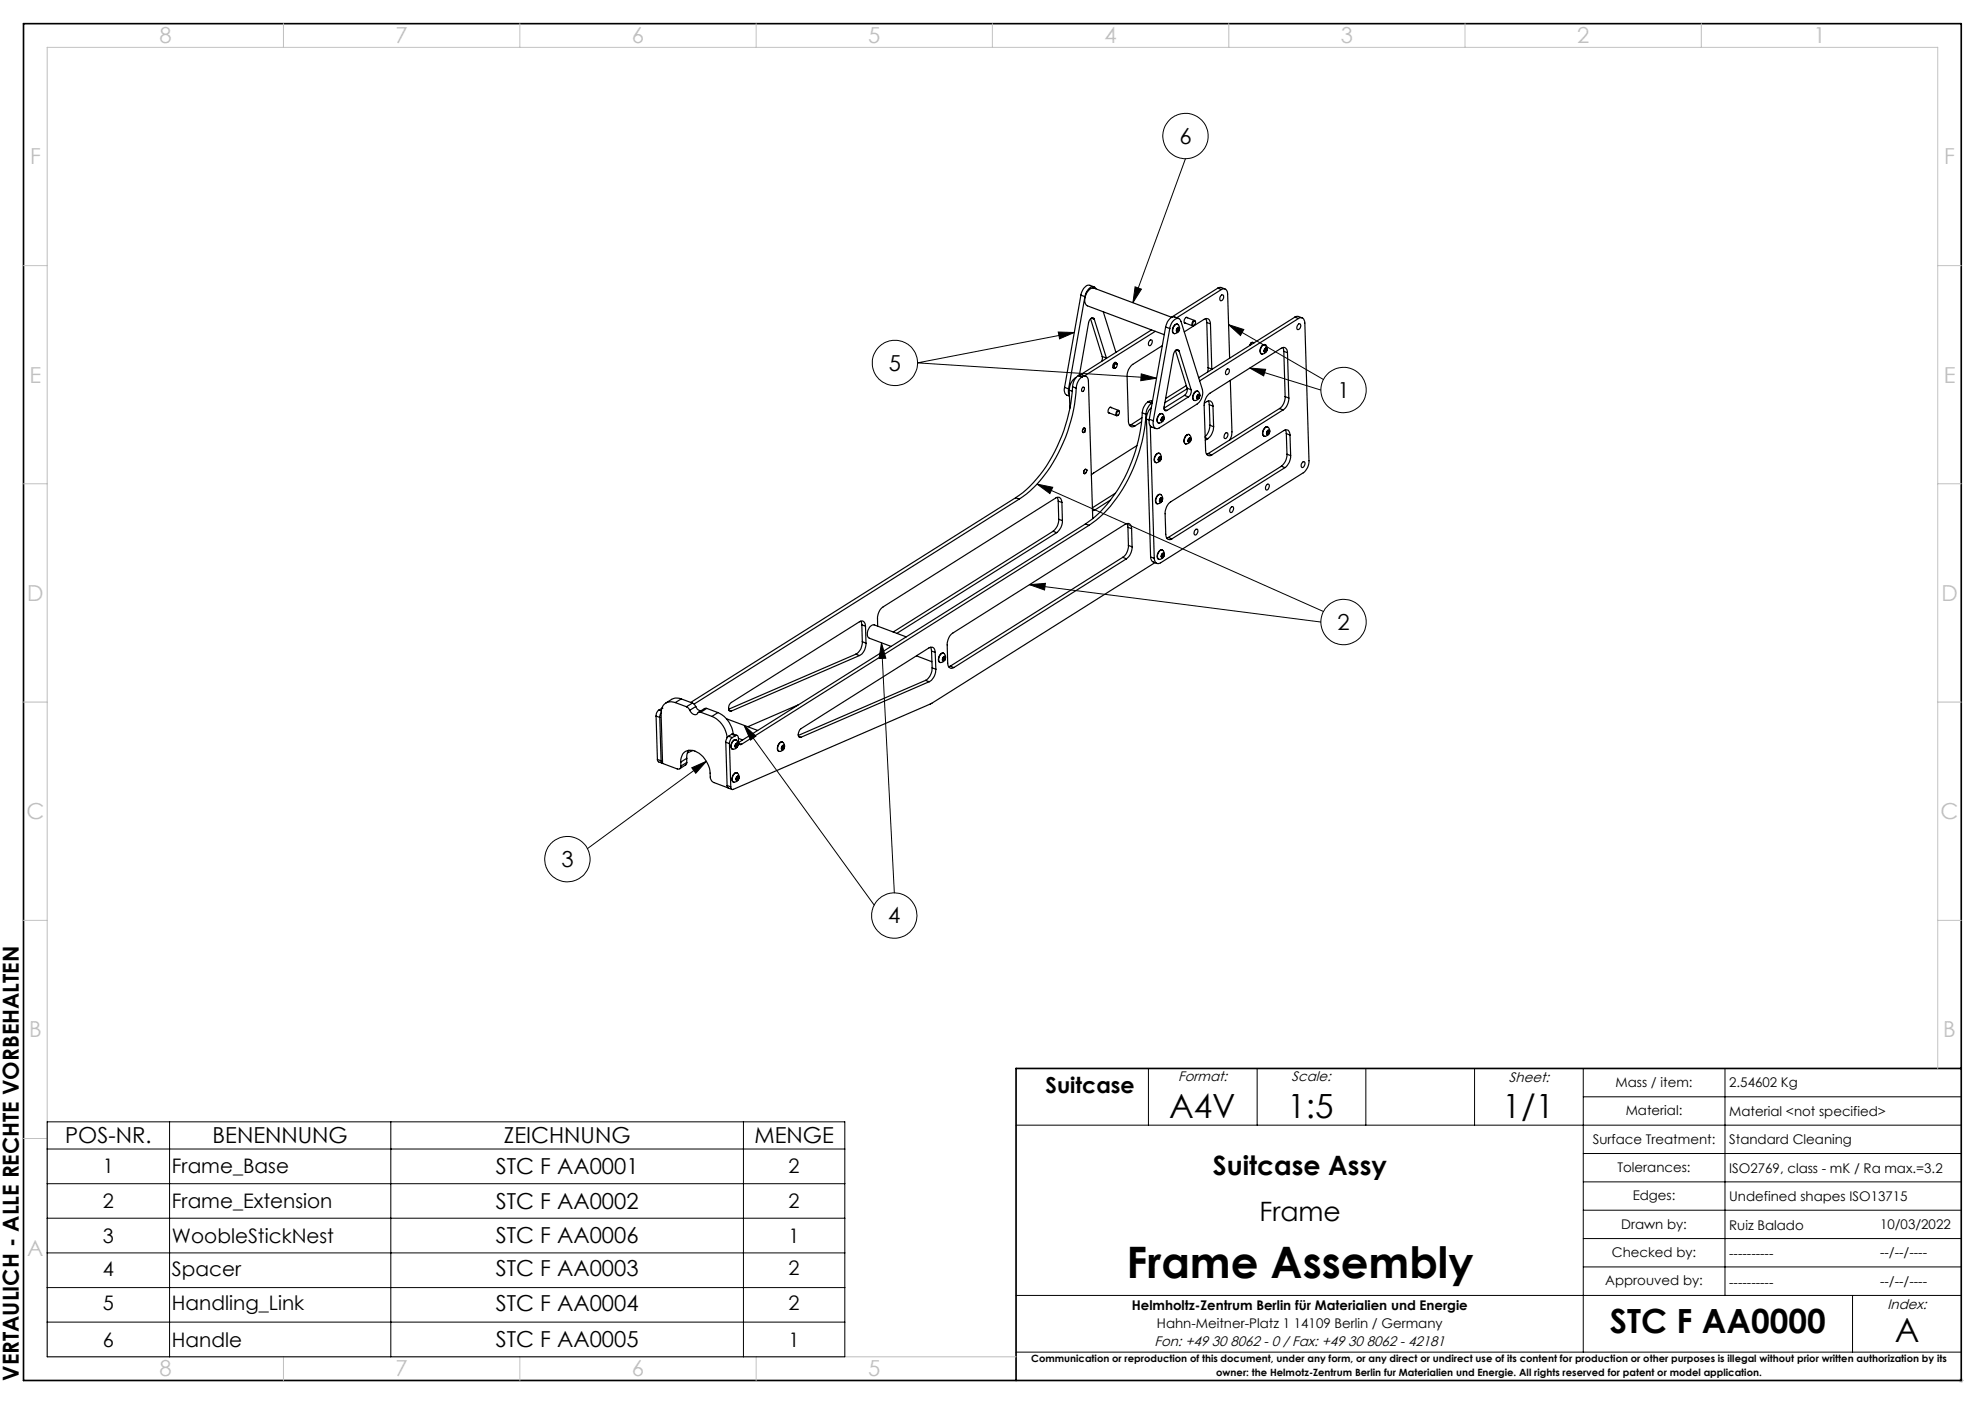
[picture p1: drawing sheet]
<svg xmlns="http://www.w3.org/2000/svg" width="420mm" height="297mm" viewBox="0 0 420 297" stroke-linecap="round" stroke-linejoin="round" font-family="sans-serif">
<g fill="none" stroke="#c0c0c0" stroke-width=".21">
<path d="M60 5v5M110 5v5M160 5v5M210 5v5M260 5v5M310 5v5M360 5v5M5 56.2h5M410 56.2h5M5 102.3h5M410 102.3h5M5 148.5h5"/>
<path d="M410 148.5h5M5 194.7h5M410 194.7h5M410 226v-216h-400v277h205M5 240.8h5M60 287v5M110 287v5M160 287v5M414.5 292h1M414.6 291.7l.7 .7M415 291.5v1M415.3 291.7l-.7 .7"/>
</g>
<g fill="none" stroke="#000" stroke-width=".21">
<path d="M250.8 33.6l-11.1 30.4M223.9 70.2l3.4 .1-3.1 1.4zM227.3 70.3l-33.2 6.5 50.6 3.2M240.2 60.7l1.3 .5-1.8 2.8zM241.5 79.1l3.2 .9-3.3 .5zM260 68.7l20 11.6M260 68.7l3.2 1-.7 1.3zM264.4 77.9l15.1 4.6M264.4 77.9l3.4 .2-.4 1.4zM219.4 102.4l60.6 27M219.4 102.4l3.3 .7-.6 1.3zM186.5 136l2.7 52.9"/>
<path d="M186.5 136l.9 3.2-1.4 .1zM217.8 123.7l61.7 7.9M217.8 123.7l3.4-.3-.2 1.4zM157.4 153.5l27.6 37.9M157.4 153.5l2.5 2.2-1.1 .9zM146.4 162.4l3.1-1.4-2.3 2.6zM149.5 161l-25.2 18.5M10 237.3h168.8v49.7h-168.8zM35.9 237.3v49.7M82.7 237.3v49.7M157.3 237.3v49.7M215 238h200"/>
<path d="M243 226v12M266 226v12M289 226v12M312 226v12M335 226v60M335 232h80M365 226v48M10 243.1h168.8M10 250.4h168.8M10 257.7h168.8M335 244h80M335 250h80"/>
<path d="M335 256h80M10 265h168.8M10 272.4h168.8M10 279.7h168.8M215 274h200M335 262h80M335 268h80M392 274v12M215 286h200"/>
<circle cx="250.8" cy="28.8" r="4.8"/>
<circle cx="189.4" cy="76.8" r="4.8"/>
<circle cx="284.3" cy="82.5" r="4.8"/>
<circle cx="284.3" cy="131.6" r="4.8"/>
<circle cx="120.1" cy="181.7" r="4.8"/>
<circle cx="189.2" cy="193.7" r="4.8"/>
</g>
<path d="M5 5h410v287h-410zM415 226h-200v66" fill="none" stroke="#000" stroke-width=".35"/>
<path d="M223.9 70.2l3.4 .1-3.1 1.4zM241.5 79.1l3.2 .9-3.3 .5zM240.2 60.7l1.3 .5-1.8 2.8zM264.4 77.9l3.4 .2-.4 1.4zM260 68.7l3.2 1-.7 1.3zM219.4 102.4l3.3 .7-.6 1.3zM217.8 123.7l3.4-.3-.2 1.4zM186.5 136l.9 3.2-1.4 .1zM157.4 153.5l2.5 2.2-1.1 .9zM146.4 162.4l3.1-1.4-2.3 2.6z" fill="#000"/>
<g fill="none" stroke="#000" stroke-width=".25">
<path d="M227.7 79.8l-.2 .2M228.1 79.5a2.86 2.86 0 0 0-1.2 2.3M228.1 79.5l.8 .3M228.2 79.4l.7-.1 .8 .3M228.2 79.4l.8 .3M228.2 79.4l-.1 .1M228.7 62.4l.9 .4M228.7 62.4l-3.5 19.5M228.9 79.8a3 3 0 0 0-1.2 2.3M229 79.7a.84 .84 0 0 1 1 0 .84 .84 0 0 1 .3 1l.9 29M229 79.7l-.1 .1M229.6 62.8l-3.5 19.5"/>
<path d="M230.8 67.4l2.4 8M230.9 67.3l.6 .2M231.5 60.7a1.62 1.62 0 0 0-1.5-.3l-.7 .6-.6 1.4M231.5 67.5v-.2a.87 .87 0 0 0-1.2 1l-1.9 11M231.5 67.5l2.6 8.2M231.9 61.1a.84 .84 0 0 0-.8-.5 .84 .84 0 0 0-.7 .5l-.6 .9-.2 .8M233.2 75.4l-.1 1.1M233.2 75.4l.9 .3M233.4 65.9l2.7 8.6M234.1 75.7v.1M235.9 76.7h.3a.67 .67 0 0 0-.7 .4 .67 .67 0 0 0 .2 .8h.1l-.3-.1M236 76.9h.2a.46 .46 0 0 1 .1 .6 .46 .46 0 0 1-.5 .2v-.5z"/>
<path d="M236.4 77.1l-.1-.2a.56 .56 0 0 0-.6 .3 .56 .56 0 0 0 .2 .7l.2-.2M243.2 72.1l.3-.2a.7 .7 0 0 1 .3 .7 .7 .7 0 0 1-.5 .5 .58 .58 0 0 1-.4-.5 .58 .58 0 0 1 .3-.5zM243.7 69.8l-15.1 9.5M244.4 70.1l-14.9 9.4M245.9 73.1l-6.2 4a3 3 0 0 0-1.2 2.5l.3 9.6a.88 .88 0 0 0 .3 .9 .88 .88 0 0 0 1 0M246.6 69.2l.9 .3M246.6 69.2l-3.4 19.5M247.5 69.5a2.01 2.01 0 0 1 1.9-2.1l.5 .6 4.5 14.4a3.1 3.1 0 0 1-1.1 3.1l-8 5a.83 .83 0 0 1-1 .1 .83 .83 0 0 1-.3-.9v-.7M247.5 69.5l-3.5 19.5M247.9 67.1l-16.4-6.1a2.25 2.25 0 0 0-2 2.5l.2 .8 .4 .4 16.2 6.1M248.6 68.8a.72 .72 0 0 1 .9 .1 .72 .72 0 0 1 0 .9 1.06 1.06 0 0 1-1.2 .7 1.46 1.46 0 0 1 .3-1.7zM248.7 74.2l2.5 7.9"/>
<path d="M248.8 74l.7 .3M249 69.9l.1 .3 .3-.2M249.1 69.9l.3 .1M249.1 69.9l-.1 .1M249.1 69.4l.1-.1a.45 .45 0 0 1 .4 .4 .45 .45 0 0 1-.3 .5h-.2l-.2-.1zM249.1 68.6a1.19 1.19 0 0 0-.7 2M249.1 69.7l-.1 .3M249.1 69.7v.2M249.2 69.4l-.1 .3M249.2 69.4l.3 .2M249.4 67.4l-.8-.3a2.15 2.15 0 0 0-2 2.1M249.5 74.3l-.4-.4-.3 .2-.5 .9-2 11.1a.5 .5 0 0 0 0 .6 .5 .5 0 0 0 .6 .1"/>
<path d="M249.5 74.3l2.5 8.1M249.5 69.6l-.1-.3-.3 .2-.1 .4M249.5 69.6l-.1 .4M250.6 68.3l1.7 .6M251 67.1l1.8 .7M251.3 67.2a.65 .65 0 0 0-.7 .3 .65 .65 0 0 0 0 .7l.3 .2M252.6 68l.2-.1a.46 .46 0 0 1 .1 .6 .46 .46 0 0 1-.5 .3v-.6zM252.9 68.1v-.2a.56 .56 0 0 0-.7 .3 .56 .56 0 0 0 .2 .7l.3-.1M255.1 67.4l.2 .8M255.3 68.2l.8 .3M255.3 68.2l.3 9.6M255.6 77.8l-.1 .9"/>
<path d="M255.6 77.8l.8 .3M256.1 68.5a.86 .86 0 0 0-.3-1 .86 .86 0 0 0-1 .1l-4.2 2.6M256.1 68.5l.3 9.6M256.4 78.1v.1M257.7 61l.5-.2 1 .3M257.7 61l.7 .2M257.7 61l-9.8 6.1M258.3 62.5l.2-.1a.52 .52 0 0 1 .5 .4 .52 .52 0 0 1-.3 .6l-.3 .2a.57 .57 0 0 1-.4-.5 .57 .57 0 0 1 .3-.6zM258.4 61.2a.86 .86 0 0 1 1 .1 .86 .86 0 0 1 .4 .9l.4 13.6M258.4 61.2l-9.4 6M259.5 78.2l.3-.2a.66 .66 0 0 1 .3 .8 .66 .66 0 0 1-.7 .4l-.1-.5zM264.8 72.5l-.3 .6"/>
<path d="M265.4 72.5h-.6l-.3 .6M267.1 73.1a.6 .6 0 0 1 .7 0 .6 .6 0 0 1 .3 .6 .95 .95 0 0 1-1.3 1l-.1-.7zM267.5 74.3l.1 .2 .3-.2M267.6 74.2l.3 .1M267.6 74.2l-.1 .1M267.7 74l-.2 .3M267.7 74l-.1 .2M267.7 72.9a1.17 1.17 0 0 0-1 .8 1.17 1.17 0 0 0 .2 1.2M267.7 73.8v.2M267.7 73.8l.4 .1M267.7 73.7v.1M267.8 73.6h.1a.53 .53 0 0 1 .2 .6 .53 .53 0 0 1-.6 .3v-.5z"/>
<path d="M268.1 73.9l-.2-.3-.3 .2-.1 .5M268.1 73.9l-.2 .4M271.4 73.5l.2 .8M271.6 74.3l.8 .3M271.6 74.3l.3 9.6M272.4 74.6a.86 .86 0 0 0-.3-.9 .86 .86 0 0 0-1 0l-15.1 9.5a3.3 3.3 0 0 0-1.2 2.5l.3 9.6a.84 .84 0 0 0 .3 .9 .84 .84 0 0 0 1 0M272.4 74.6l.3 9.6M274 67.1l.7-.2 .8 .3M274 67.1l.7 .3M274 67.1l-20.4 12.8M274.7 67.4a.86 .86 0 0 1 1.1 0 .86 .86 0 0 1 .3 .9l.9 29.2a3 3 0 0 1-1.2 2.5l-30.2 19.1a.88 .88 0 0 1-1-.1 .88 .88 0 0 1-.4-.9M274.7 67.4l-20.9 13.2"/>
<path d="M274.8 68.5h.1a.68 .68 0 0 1 .3 .7 .68 .68 0 0 1-.7 .5l-.1-.5zM225.2 81.9a1.33 1.33 0 0 0 1.1 1.9M225.2 81.9l.9 .4M226.1 82.3v.7l.2 .7M226.2 82.5l.2 3.9M226.2 82.5l.7 .3M226.9 81.8a32.7 32.7 0 0 1-10.5 22.4l-1.5 1.1M226.9 81.8l.8 .3M227.5 80a3.2 3.2 0 0 0-1.3 2.5M227.5 80h.1M227.7 82.1a33.2 33.2 0 0 1-9.8 21.8l-2.2 1.7M229.1 81.9a.42 .42 0 0 1 .3 .6 .42 .42 0 0 1-.6 .2v-.3z"/>
<path d="M229.2 82.8h-.1M229.3 90.6h.1a.52 .52 0 0 1 .2 .5 .52 .52 0 0 1-.5 .4l-.1-.5zM229.4 91.4h.1M229.4 82v.1M229.5 99.4l.1-.1a.46 .46 0 0 1 .4 .5 .46 .46 0 0 1-.5 .4l-.2-.1zM229.5 99.4l.1-.1a.41 .41 0 0 1 .3 .5 .41 .41 0 0 1-.6 .3zM229.6 90.7v.1M229.9 99.4h.1M234.5 87.3l1.8 .6M234.9 86.1l1.8 .7M235.2 86.3a.65 .65 0 0 0-.7 .2 .65 .65 0 0 0 0 .7l.3 .2M236.5 87h.2a.46 .46 0 0 1 .1 .5 .46 .46 0 0 1-.5 .3v-.4z"/>
<path d="M236.9 87.1l-.1-.2a.58 .58 0 0 0-.7 .2 .58 .58 0 0 0 0 .7l.3 .1 .2-.1M239.3 89.8l-.3 .2M239.3 89.8l.8 .3M240.6 94.3l-9.7 6.2M241.5 89.2l-1.4 .9M241.6 88.4l-2.3 1.4M241.7 87.3a32.3 32.3 0 0 1-10.5 22.4l-1.5 1.1M241.7 87.3l.8 .3M242.5 87.6a32.8 32.8 0 0 1-9.8 21.8l-2.3 1.7M242.6 88.6l.9 29.2M242.6 88.6l.5 .3M242.9 85a3.1 3.1 0 0 0-1.2 2.3"/>
<path d="M242.9 85l.8 .3M243 84.9l.7 .4M243 84.9l-.1 .1M243.2 88.7v1l.2 .4 1.1 .6M243.2 88.7l.8 .3M243.4 90.1l.8 28M243.6 86.3a3.2 3.2 0 0 0-1 2.3M243.7 85.3a3.3 3.3 0 0 0-1.2 2.3M243.7 85.3h.1M243.8 85.2l-.1 .1M243.8 84.9l-.3-.1-.5 .1M244.7 96.1a.67 .67 0 0 1 .9 0 .67 .67 0 0 1 .1 .8 1.04 1.04 0 0 1-1.2 .9 1.33 1.33 0 0 1 .2-1.7z"/>
<path d="M245.1 87.9a.66 .66 0 0 1 .9-.3 .66 .66 0 0 1 .3 .9 .89 .89 0 0 1-1.3 .8l-.1-.7zM245.2 97.2l.3 .1M245.3 95.9a1.19 1.19 0 0 0-.8 2M245.3 97l-.2 .3 .1-.1M245.3 97l-.1 .2M245.3 96.7v.3M245.3 96.7h.1M245.4 96.6h.1a.55 .55 0 0 1 .1 .6 .55 .55 0 0 1-.5 .3v-.5zM245.4 96.7l.3 .2M245.4 96.7l-.1 .3M245.7 96.9l-.2-.3-.3 .2-.1 .4 .2 .3 .2-.2M245.7 96.9l-.2 .4"/>
<path d="M245.7 88.9l.1 .2 .3-.2M245.8 88.8l.3 .1M245.8 88.8l-.1 .1M245.8 88.3l.3-.1a.53 .53 0 0 1 .1 .6 .53 .53 0 0 1-.5 .3l-.1-.3zM245.9 87.5a1.15 1.15 0 0 0-1 .8 1.15 1.15 0 0 0 .2 1.2M245.9 88.4l-.2 .5M245.9 88.4l.3 .1M245.9 88.3v.1M245.9 88.4l-.1 .4M246.2 88.5l-.1-.3-.3 .2-.1 .5M246.2 88.5l-.1 .4M246.3 86.6l.6 .2"/>
<path d="M250.6 83.6l.9 .4M250.6 83.6l-4.3 2.8M251 81.6l-4.4 2.7M251.1 92a1.23 1.23 0 0 0-.2 1.9M251.2 92a.72 .72 0 0 1 .8 1 .91 .91 0 0 1-1.4 .7 1.65 1.65 0 0 1 .6-1.7zM251.2 82.1a1.54 1.54 0 0 1-.6 1.5M251.2 82.1l.8 .3M251.2 82.2l-4.7 3M251.4 93.3l.1 .2 .3-.2M251.5 84l-4.6 2.8M251.5 93.2l.3 .1M251.5 93.2l-.1 .1"/>
<path d="M251.5 92.7l.2-.1a.44 .44 0 0 1 .3 .4 .44 .44 0 0 1-.3 .5l-.2 .1-.1-.2zM251.6 91.9l-.5 .1M251.6 92.8l-.2 .5M251.6 92.8l.4 .1M251.6 92.7v.1M251.6 92.8l-.1 .4M252 92.9l-.2-.3-.3 .2-.1 .5M252 92.9l-.2 .4M252 82.4a1.54 1.54 0 0 1-.5 1.6M252.7 83.1a.66 .66 0 0 1 .9-.2 .66 .66 0 0 1 .3 .9 .89 .89 0 0 1-1.4 .8l-.1-.7zM253.2 84.1l.2 .2 .3-.1M253.4 84l.3 .2"/>
<path d="M253.4 84l-.2 .1M253.4 83.8l-.2 .3M253.4 83.8v.2M253.4 82.8a1.17 1.17 0 0 0-1 .7 1.17 1.17 0 0 0 .3 1.2M253.4 83.6v.2M253.5 83.6l.3 .1M253.5 83.6h.1M253.5 83.6l-.1 .2M253.5 83.4h.1a.53 .53 0 0 1 .2 .6 .53 .53 0 0 1-.5 .3l-.1-.4zM253.8 83.7l-.2-.2-.2 .1-.2 .5M253.8 83.7l-.1 .5M254.8 85.3l.5-.4a.86 .86 0 0 1 1 .1 .86 .86 0 0 1 .3 .9"/>
<path d="M255 92.6l.6 .2M255.6 92.8l-.6 .3M255.6 96l-.3 .1M255.6 96l.8 .2M255.7 84.8l.2 .8M255.9 85.6l.1 4.4M255.9 85.6l.7 .3M256 90a3.4 3.4 0 0 1-1 2.4M256 90l.8 .3M256.6 85.9l.2 4.4M256.8 90.3a3.3 3.3 0 0 1-1.2 2.5M259.3 91.7l.2-.2a.67 .67 0 0 1 .3 .7 .67 .67 0 0 1-.4 .6 .58 .58 0 0 1-.5-.5 .58 .58 0 0 1 .4-.6z"/>
<path d="M260.3 80.5l.4 10.9-.1 .7-.4 1M267.7 90.5a.67 .67 0 0 1 .8 .1 .67 .67 0 0 1 .1 .8 1.04 1.04 0 0 1-1.2 .8 1.33 1.33 0 0 1 .3-1.7zM268 91.6l.2 .3 .3-.2M268.1 91.6l.4 .1M268.1 91.6l-.1 .1M268.2 91.1l.2-.1a.55 .55 0 0 1 .2 .6 .55 .55 0 0 1-.6 .3v-.3zM268.2 90.3a1.19 1.19 0 0 0-.7 2M268.2 91.4l-.2 .3M268.2 91.4l-.1 .2M268.3 91.2l-.1 .2M268.3 91.2l.3 .1M268.6 91.3l-.2-.3-.3 .2-.1 .4"/>
<path d="M268.6 91.3l-.1 .4M270.7 86.4l.8 .3M270.7 86.4l-15.1 9.6M271.1 98.6l.8 .3M271.1 98.6l-23.9 15.1M271.5 86.7l-15.1 9.5M271.9 98.9l-23.9 15.1M271.9 83.9a3 3 0 0 1-1.2 2.5M271.9 83.9l.8 .3M272 90.9l.2 .8M272.2 91.7l.7 .3M272.2 91.7l.1 4.4"/>
<path d="M272.3 96.1a3.1 3.1 0 0 1-1.2 2.5M272.3 96.1l.8 .3M272.7 84.2a3 3 0 0 1-1.2 2.5M272.9 92a.84 .84 0 0 0-.3-.9 .84 .84 0 0 0-1 0l-23.9 15a3 3 0 0 0-1.2 2.6l.2 4.3a.84 .84 0 0 0 .3 1 .84 .84 0 0 0 1 0M272.9 92l.2 4.4M273.1 96.4a3 3 0 0 1-1.2 2.5M275.6 97.8l.2-.2a.67 .67 0 0 1 .3 .8 .67 .67 0 0 1-.7 .4l-.1-.4zM214.9 105.3l.8 .3M214.9 105.3l-68.7 43.3M215.7 105.6l-68.8 43.3M222.8 112.4l.8 .3M222.8 112.4l-33.8 21.3"/>
<path d="M223.6 112.7l-33.8 21.3M223.7 105.2l.2 .8M223.9 106l.8 .3M223.9 106l.1 3.9M224 109.9a3.1 3.1 0 0 1-1.2 2.5M224 109.9l.8 .2M224.7 106.3a.86 .86 0 0 0-.4-1 .86 .86 0 0 0-1 .1l-36.4 23a3 3 0 0 0-1.2 2.5v1.6M224.7 106.3l.1 3.8M224.8 110.1a3.1 3.1 0 0 1-1.2 2.6M229.6 100.2h.1M229.7 110.8l.7 .3M229.7 110.8l-73.5 46.3"/>
<path d="M230.4 111.1l-73.5 46.3M231.1 107.7l.6 .2M231.7 107.9l-.6 .2M235 105.8l-3.3 2.1M236 104.3l-4.9 3.1M237.6 117.9l.7 .3M237.6 117.9l-36.6 23M238.3 118.2l-36.5 23M238.4 110.7l.3 .8M238.7 111.5l.7 .3M238.7 111.5l.1 3.9M238.8 115.4a3 3 0 0 1-1.2 2.5"/>
<path d="M238.8 115.4l.7 .3M239.4 111.8a.86 .86 0 0 0-.3-.9 .86 .86 0 0 0-1 0l-36.5 23a3 3 0 0 0-1.2 2.5l.1 3.9a.86 .86 0 0 0 .3 .9 .86 .86 0 0 0 1 0M239.4 111.8l.1 3.9M239.5 115.7a3.1 3.1 0 0 1-1.2 2.5M243.5 117.8l.2 .8 1.1 .6M243.5 117.8l.7 .3M244.4 119l-47.4 29.9-41.8 18.1a.42 .42 0 0 1-.4-.1 .42 .42 0 0 1-.2-.4M244.8 105a.67 .67 0 0 1 .9-.2 .67 .67 0 0 1 .3 .9 .89 .89 0 0 1-1.3 .7l-.2-.6zM245.4 116.6a.67 .67 0 0 1 .8 0 .67 .67 0 0 1 .1 .8 .89 .89 0 0 1-1.3 .7l-.1-.6zM245.4 105.9l.1 .3 .3-.2M245.5 105.4l.1-.1a.43 .43 0 0 1 .4 .4 .43 .43 0 0 1-.3 .4l-.2 .2-.2-.2zM245.5 105.9l.3 .1"/>
<path d="M245.5 105.9l-.1 .1M245.5 105.7l-.1 .3M245.5 105.7v.2M245.6 104.6a1.17 1.17 0 0 0-1 .8 1.17 1.17 0 0 0 .2 1.2M245.6 105.4l-.1 .3M245.6 105.4h.1M245.6 105.4l.3 .2M245.9 117.6l.3 .2M245.9 117.2l.2-.2a.52 .52 0 0 1 .2 .6 .52 .52 0 0 1-.6 .3v-.4zM245.9 116.3a1.19 1.19 0 0 0-.7 2M245.9 117.2v.2M245.9 117.4l-.2 .3 .2-.1"/>
<path d="M245.9 105.6l-.1-.3-.3 .2-.1 .4M245.9 105.6l-.1 .4M245.9 117.4v.2M246 117.2h.1M246 117.2l.3 .1M246 117.2l-.1 .2M246.3 117.3l-.2-.3-.2 .3-.2 .4 .2 .2 .3-.1M246.3 117.3l-.1 .5M247.2 113.7l-.3 .1M247.2 113.7l.8 .3M252.9 112.1l.3-.2a.68 .68 0 0 1 .3 .7 .68 .68 0 0 1-.5 .6 .56 .56 0 0 1-.4-.5 .56 .56 0 0 1 .3-.6zM260.5 107.3l.2-.1a.67 .67 0 0 1 .3 .7 .67 .67 0 0 1-.7 .5l-.1-.3z"/>
<path d="M268 102.6l.3-.2a.67 .67 0 0 1 .2 .8 .67 .67 0 0 1-.6 .4l-.1-.5zM181.1 138.4l.8 .3M181.1 138.4l-26.9 11.6M181.9 138.7l-27.2 11.7M182.1 131.4l.3 .8M182.4 132.2l.7 .3M182.4 132.2l.1 3.5M182.5 135.7a2.87 2.87 0 0 1-1.4 2.7M182.5 135.7l.7 .4M183.1 132.5a.83 .83 0 0 0-.3-1 .83 .83 0 0 0-1 0l-27 17.1a1.31 1.31 0 0 0-.4 1.9l.3-.1M183.1 132.5l.1 3.6M183.2 136.1a2.86 2.86 0 0 1-1.3 2.6"/>
<path d="M191.7 134.7l-6.7-2.5a1.87 1.87 0 0 0-1.2 2.7l4.7 1.8M193.9 138.7l3.3 1.3M196.9 136.9l.2 .8M197.1 137.7l.8 .3M197.1 137.7l.1 3.6M197.9 138a.86 .86 0 0 0-.3-.9 .86 .86 0 0 0-1 0l-27.1 17-.3 .4-.3 .9M197.9 138l.1 3.6M198.9 138.6a.66 .66 0 0 1 .9-.3 .66 .66 0 0 1 .3 .9 .89 .89 0 0 1-1.4 .8l-.1-.7zM199.4 139.5l.2 .3 .3-.2M199.6 139.4l.3 .2M199.6 139.4l-.2 .1M199.6 139l.2-.2a.53 .53 0 0 1 .2 .6 .53 .53 0 0 1-.5 .4l-.1-.3z"/>
<path d="M199.6 138.2a1.17 1.17 0 0 0-1 .7 1.17 1.17 0 0 0 .3 1.3M199.6 139v.2M199.6 139.2l-.2 .3M199.6 139.2v.2M199.7 139l.3 .1M199.7 139h.1M199.7 139l-.1 .2M200 139.1l-.2-.2-.2 .2-.2 .4M200 139.1l-.1 .5M138.8 151.5l.8 .3M138.8 151.5l.3 9.2M139.4 150.2a1.4 1.4 0 0 0-.6 1.3"/>
<path d="M139.4 150.2l.5 .2M139.6 151.8l.3 9.1M139.9 150.8l-.3 1M140.1 149.8h.1M140.1 149.8l-.7 .4M142.9 148.6a2.13 2.13 0 0 0-3 2.4l.3 10.5M142.9 148.6l2.3 .9M144.1 147.8l-1.3-.1-.7 .2-1.2 .8M144.1 147.8l2.4 .9M144.1 147.8l-1.2 .8M145.2 149.5l.5 .3 .2 .4M145.7 158.7l-.3 .8-.1 .9"/>
<path d="M145.9 150.2a1.01 1.01 0 0 0 1.7 .7l.3-.3 .4 .1M146.5 148.7l.3 .2 .4 .6M146.5 148.7l-1.3 .8M146.6 158.7l-1.1 .6M147.2 149.5l.3 .5 .7 .4M147.2 149.5l-1.3 .7M148.3 150.7l2.3 .8M149.5 149.9h-.5l-1.2 .8M149.5 149.9l-1.2 .8M149.5 149.9l2.4 .8M150.6 151.5a5.4 5.4 0 0 1 3.2 4.6M151.9 150.7a5.6 5.6 0 0 1 3.2 4.6"/>
<path d="M151.9 150.7l-1.3 .8M153.6 157l.7 .3M153.6 157l.2 9.2M153.7 152l6.6 2.5M154.2 155.7l-.4 .4-.2 .9M154.2 155.7l.7 .3M154.2 150.2l.5 .2M154.3 157.3l.3 9.2M154.8 155.3h.4l.8 .3M154.8 155.3l.8 .3M154.8 155.3l-.6 .4M154.9 156l-.3 .4-.3 .9"/>
<path d="M155.2 156.7a.63 .63 0 0 1 .7 0 .63 .63 0 0 1 .3 .6 .94 .94 0 0 1-.4 1 .94 .94 0 0 1-1 0v-.9zM155.3 156.6a1.23 1.23 0 0 0-.3 1.9M155.5 157.9l.2 .2 .3-.2M155.6 155.6a.43 .43 0 0 1 .5 0 .43 .43 0 0 1 .1 .5v.9a.43 .43 0 0 0 .2 .5 .43 .43 0 0 0 .5-.1M155.6 155.6l-.7 .4M155.6 157.8l.4 .1M155.6 157.8l-.1 .1M155.7 157.3l.1-.1a.44 .44 0 0 1 .4 .4 .44 .44 0 0 1-.3 .5l-.3 .1-.1-.2zM155.8 156.5l-.5 .1M155.8 157.4l-.3 .5M155.8 157.4l.3 .1M155.8 157.3v.1"/>
<path d="M155.8 157.4l-.2 .4M156.1 157.5l-.1-.3-.3 .2-.2 .5M156.1 157.5l-.1 .4M156.2 156.2l.9 .3M156.3 157.2l.6 .2M165 157.2a.66 .66 0 0 1 .8 0 .66 .66 0 0 1 .2 .8 .89 .89 0 0 1-1.4 .8l-.1-.7zM165.5 158.3l-.1 .1M165.5 158.3l.3 .1M165.5 157.8l.1-.1a.43 .43 0 0 1 .4 .4 .43 .43 0 0 1-.3 .4l-.2 .1-.2-.1zM165.6 157a1.17 1.17 0 0 0-1 .7 1.17 1.17 0 0 0 .2 1.3M165.6 158l-.2 .3M165.6 158l-.1 .3"/>
<path d="M165.6 157.8v.2M165.6 157.8h.1M165.6 157.8l.3 .2M165.9 158l-.1-.3-.3 .2-.2 .4 .2 .3 .3-.2M165.9 158l-.1 .4M168.9 149.1l-10.7 4.6M168.9 155.4a.43 .43 0 0 0 .1 .5 .43 .43 0 0 0 .5 .1M168.9 155.4h.1M169 155.8l.5 .2M195.8 143.9l.8 .3M195.8 143.9l-26.9 11.7M196.6 144.2l-27.1 11.8"/>
<path d="M197.2 141.3a3.1 3.1 0 0 1-1.4 2.6M197.2 141.3l.8 .3M198 141.6a3 3 0 0 1-1.4 2.6M201 140.9l-.3 .2M201 140.9l.8 .3M139.1 160.7l.2 .5 .9 .3M139.1 160.7l.8 .2M139.9 160.9v.3l.3 .3M140.2 161.5l3.1 1.2a.56 .56 0 0 0 .8-.6M144 161.2a2.15 2.15 0 0 1 1-2.2 2.15 2.15 0 0 1 2.5 .1 6 6 0 0 1 2.9 5.6l.5 .8 3.2 1.2M144 161.2l.1 .9M145.3 161.3l-.2 .5-1.3 .8"/>
<path d="M145.3 160.4l-1.3 .8M145.3 161.3l-1.2 .8M145.3 160.4v.9M153.8 166.2l.2 .4 .9 .4M153.8 166.2l.8 .3M155.5 163.5a1.2 1.2 0 0 0-.3 1.9M155.5 163.5a.8 .8 0 0 1 .8 .4 .8 .8 0 0 1 0 .8 .87 .87 0 0 1-1.3 .6 1.65 1.65 0 0 1 .5-1.8zM155.8 164.8l.1 .3 .3-.2M155.9 164.8l.3 .1M155.9 164.8h-.1M155.9 164.3l.1-.1a.45 .45 0 0 1 .4 .4 .45 .45 0 0 1-.3 .5h-.2l-.2-.1zM155.9 164.6l-.1 .2"/>
<path d="M155.9 164.6v.2M156 163.5h-.5M156 164.3l-.1 .3M156 164.3h.1M156 164.3l.3 .2M156.3 164.5l-.1-.3-.3 .2-.1 .4M156.3 164.5l-.1 .4"/>
</g>
<text font-size="9.2" x="238.4" y="270.4">Frame Assembly</text>
<g font-size="7.1">
<text x="247.4" y="236.5">A4V</text>
<text x="272.4" y="236.5">1:5</text>
<text x="317.9" y="236.5">1/1</text>
<text x="340.6" y="282.1">STC F AA0000</text>
<text x="401" y="283.8">A</text>
</g>
<g font-size="5.6">
<text x="256.6" y="248.5">Suitcase Assy</text>
<text x="266.5" y="258.2">Frame</text>
</g>
<g font-size="4.7" fill="#c0c0c0">
<text x="33.7" y="9.2">8</text>
<text x="83.7" y="9.2">7</text>
<text x="133.7" y="9.2">6</text>
<text x="183.7" y="9.2">5</text>
<text x="233.7" y="9.2">4</text>
<text x="283.7" y="9.2">3</text>
<text x="333.7" y="9.2">2</text>
<text x="383.7" y="9.2">1</text>
<text x="6.4" y="34.8">F</text>
<text x="411.4" y="34.8">F</text>
<text x="6.3" y="80.9">E</text>
<text x="411.3" y="80.9">E</text>
<text x="5.8" y="127.1">D</text>
<text x="410.8" y="127.1">D</text>
<text x="5.6" y="173.3">C</text>
<text x="410.6" y="173.3">C</text>
<text x="6.2" y="219.4">B</text>
<text x="411.2" y="219.4">B</text>
<text x="5.8" y="265.6">A</text>
<text x="33.7" y="291.2">8</text>
<text x="83.7" y="291.2">7</text>
<text x="133.7" y="291.2">6</text>
<text x="183.7" y="291.2">5</text>
</g>
<g font-size="4.7">
<text x="249.6" y="30.4">6</text>
<text x="188.1" y="78.4">5</text>
<text x="283" y="84.2">1</text>
<text x="283" y="133.3">2</text>
<text x="118.8" y="183.4">3</text>
<text x="187.9" y="195.3">4</text>
<text x="221.2" y="231.1">Suitcase</text>
<text x="13.8" y="241.8">POS-NR.</text>
<text x="45" y="241.8">BENENNUNG</text>
<text x="106.6" y="241.8">ZEICHNUNG</text>
<text x="159.6" y="241.8">MENGE</text>
<text x="104.9" y="248.4">STC F AA0001</text>
<text x="104.9" y="255.7">STC F AA0002</text>
<text x="104.9" y="263">STC F AA0006</text>
<text x="104.9" y="269.9">STC F AA0003</text>
<text x="104.9" y="277.3">STC F AA0004</text>
<text x="104.9" y="285">STC F AA0005</text>
<text x="4" y="292.1" transform="rotate(-90 4 292.1)">VERTAULICH - ALLE RECHTE VORBEHALTEN</text>
</g>
<g font-size="4.2">
<text x="21.8" y="248.2">1</text>
<text x="36.4" y="248.2">Frame_Base</text>
<text x="166.9" y="248.2">2</text>
<text x="21.8" y="255.6">2</text>
<text x="36.4" y="255.6">Frame_Extension</text>
<text x="166.9" y="255.6">2</text>
<text x="21.8" y="262.9">3</text>
<text x="36.4" y="262.9">WoobleStickNest</text>
<text x="166.9" y="262.9">1</text>
<text x="21.8" y="269.8">4</text>
<text x="36.4" y="269.8">Spacer</text>
<text x="166.9" y="269.8">2</text>
<text x="21.8" y="277.1">5</text>
<text x="36.4" y="277.1">Handling_Link</text>
<text x="166.9" y="277.1">2</text>
<text x="21.8" y="284.9">6</text>
<text x="36.4" y="284.9">Handle</text>
<text x="166.9" y="284.9">1</text>
</g>
<g font-size="2.9">
<text x="249.3" y="228.8">Format:</text>
<text x="273.3" y="228.7">Scale:</text>
<text x="319.3" y="228.9">Sheet:</text>
<text x="399.4" y="276.9">Index:</text>
<text x="244.3" y="284.8">Fon: +49 30 8062 - 0 / Fax: +49 30 8062 - 42181</text>
</g>
<g font-size="2.8">
<text x="341.8" y="229.9">Mass / item:</text>
<text x="365.9" y="230">2.54602 Kg</text>
<text x="344" y="235.9">Material:</text>
<text x="365.9" y="236.1">Material &lt;not specified&gt;</text>
<text x="337" y="241.9">Surface Treatment:</text>
<text x="365.9" y="242">Standard Cleaning</text>
<text x="342.2" y="247.9">Tolerances:</text>
<text x="365.9" y="248.2">ISO2769, class - mK / Ra max.=3.2</text>
<text x="345.5" y="253.9">Edges:</text>
<text x="365.9" y="254.2">Undefined shapes ISO13715</text>
<text x="343" y="259.9">Drawn by:</text>
<text x="365.9" y="260.2">Ruiz Balado</text>
<text x="397.8" y="260">10/03/2022</text>
<text x="341.1" y="265.9">Checked by:</text>
<text x="365.9" y="266.2">----------</text>
<text x="397.8" y="266">--/--/----</text>
<text x="339.6" y="271.9">Approuved by:</text>
<text x="365.9" y="272.2">----------</text>
<text x="397.8" y="272">--/--/----</text>
<text x="239.5" y="277.1">Helmholtz-Zentrum Berlin für Materialien und Energie</text>
<text x="244.8" y="281">Hahn-Meitner-Platz 1 14109 Berlin / Germany</text>
</g>
<g font-size="2.1">
<text x="218.2" y="288.1">Communication or reproduction of this document, under any form, or any direct or undirect use of its content for production or other purposes is illegal without prior written authorization by its</text>
<text x="257.3" y="291.2">owner: the Helmotz-Zentrum Berlin fur Materialien und Energie. All rights reserved for patent or model application.</text>
</g>
</svg>
